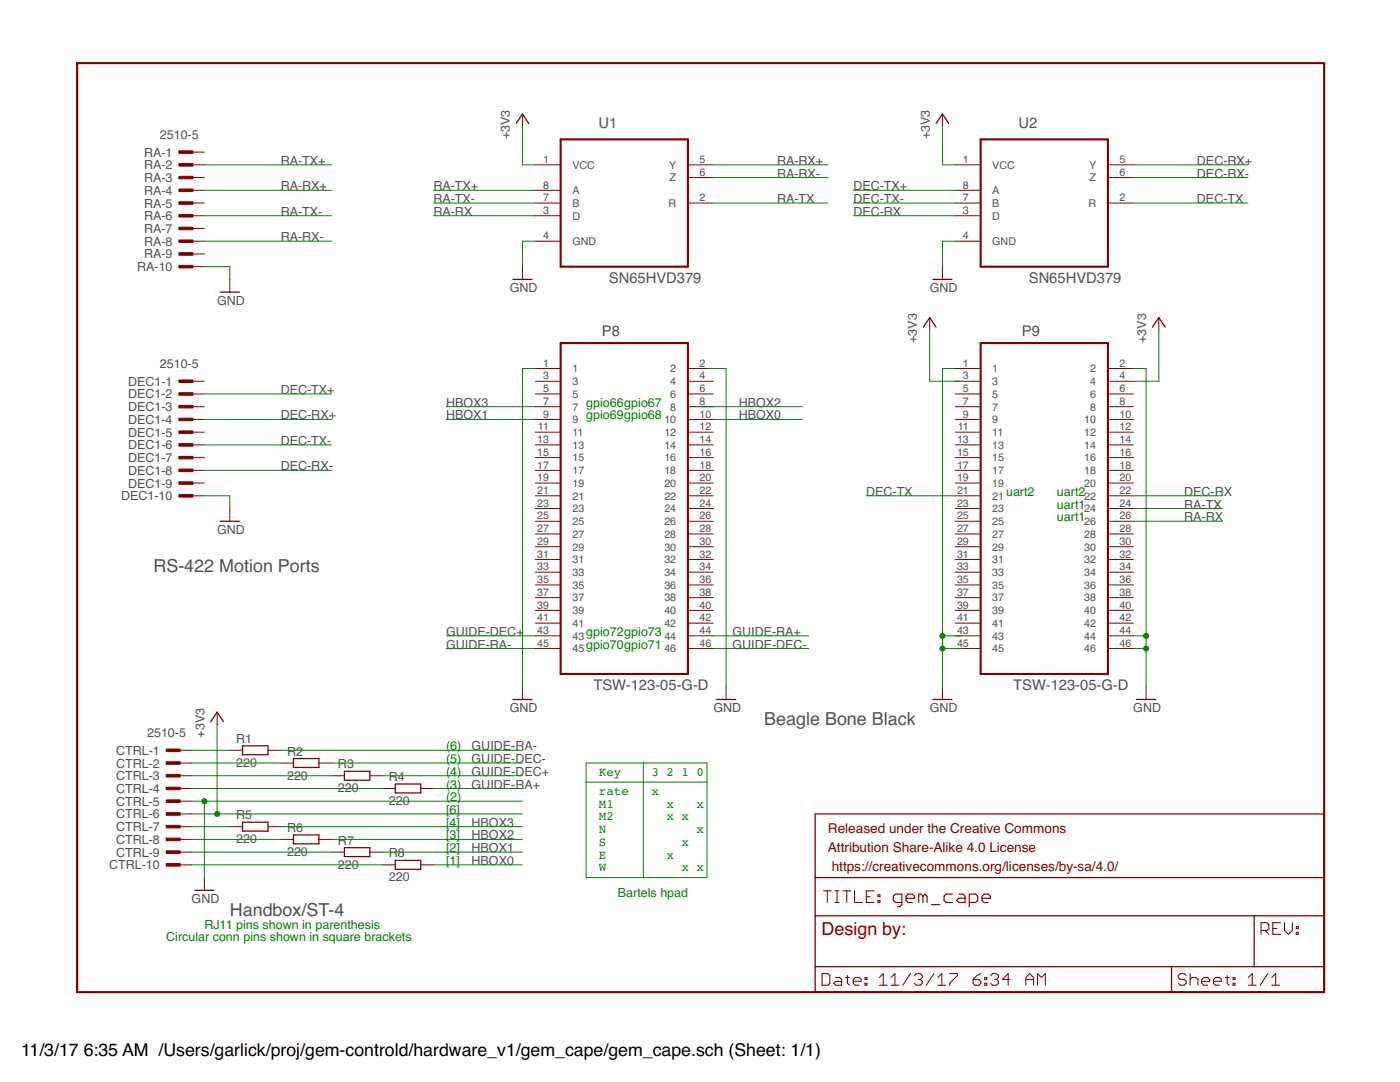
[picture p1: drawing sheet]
<svg xmlns="http://www.w3.org/2000/svg" width="279mm" height="216mm" viewBox="0 0 279 216" stroke-linecap="round" stroke-linejoin="round" font-family="sans-serif">
<g fill="#800000" stroke="#800000" stroke-width=".2">
<path d="M35.7 30.1h2.8v.5h-2.8z"/>
<path d="M35.7 32.6h2.8v.5h-2.8z"/>
<path d="M35.7 35.2h2.8v.5h-2.8z"/>
<path d="M35.7 37.7h2.8v.5h-2.8z"/>
<path d="M35.7 40.3h2.8v.5h-2.8z"/>
<path d="M35.7 42.8h2.8v.5h-2.8z"/>
<path d="M35.7 45.3h2.8v.5h-2.8z"/>
<path d="M35.7 47.9h2.8v.5h-2.8z"/>
<path d="M35.7 50.4h2.8v.5h-2.8z"/>
<path d="M35.7 53h2.8v.5h-2.8z"/>
<path d="M35.7 75.8h2.8v.5h-2.8z"/>
<path d="M35.7 78.4h2.8v.5h-2.8z"/>
<path d="M35.7 80.9h2.8v.5h-2.8z"/>
<path d="M35.7 83.4h2.8v.5h-2.8z"/>
<path d="M35.7 86h2.8v.5h-2.8z"/>
<path d="M35.7 88.5h2.8v.5h-2.8z"/>
<path d="M35.7 91.1h2.8v.5h-2.8z"/>
<path d="M35.7 93.6h2.8v.5h-2.8z"/>
<path d="M35.7 96.1h2.8v.5h-2.8z"/>
<path d="M35.7 98.7h2.8v.5h-2.8z"/>
<path d="M33.2 149.5h2.8v.5h-2.8z"/>
<path d="M33.2 152h2.8v.5h-2.8z"/>
<path d="M33.2 154.5h2.8v.5h-2.8z"/>
<path d="M33.2 157.1h2.8v.5h-2.8z"/>
<path d="M33.2 159.6h2.8v.5h-2.8z"/>
<path d="M33.2 162.2h2.8v.5h-2.8z"/>
<path d="M33.2 164.7h2.8v.5h-2.8z"/>
<path d="M33.2 167.2h2.8v.5h-2.8z"/>
<path d="M33.2 169.8h2.8v.5h-2.8z"/>
<path d="M33.2 172.3h2.8v.5h-2.8z"/>
</g>
<g fill="none" stroke="#800000" stroke-width=".2">
<path d="M38.2 30.4h2.6M38.2 32.9h2.6M38.2 35.4h2.6M38.2 38h2.6M104.3 22.8v2.5M106.8 32.9h5.1M106.8 38h5.1M137.3 32.9h5.1M137.3 35.4h5.1M188.1 22.8v2.5M190.6 32.9h5.1M190.6 38h5.1"/>
<path d="M221.1 32.9h5.1M221.1 35.4h5.1M38.2 40.5h2.6M38.2 43.1h2.6M38.2 45.6h2.6M38.2 48.1h2.6M38.2 50.7h2.6M38.2 53.2h2.6M45.9 55.8v2.5M104.3 53.2v2.6M106.8 40.5h5.1M106.8 43.1h5.1"/>
<path d="M106.8 48.1h5.1M137.3 40.5h5.1M188.1 53.2v2.6M190.6 40.5h5.1M190.6 43.1h5.1M190.6 48.1h5.1M221.1 40.5h5.1M38.2 76.1h2.6M38.2 78.6h2.6M106.8 76.1h5.1M106.8 78.6h5.1M106.8 73.5h5.1"/>
<path d="M137.3 76.1h5.1M137.3 78.6h5.1M137.3 73.5h5.1M185.5 63.4v2.5M190.6 76.1h5.1M190.6 78.6h5.1M190.6 73.5h5.1M221.1 76.1h5.1M221.1 78.6h5.1M221.1 73.5h5.1M231.3 63.4v2.5M38.2 81.2h2.6"/>
<path d="M38.2 83.7h2.6M38.2 86.2h2.6M38.2 88.8h2.6M38.2 91.3h2.6M38.2 93.9h2.6M38.2 96.4h2.6M38.2 98.9h2.6M106.8 81.2h5.1M106.8 83.7h5.1M106.8 86.2h5.1M106.8 88.8h5.1M106.8 91.3h5.1"/>
<path d="M106.8 93.9h5.1M106.8 96.4h5.1M106.8 98.9h5.1M137.3 81.2h5.1M137.3 83.7h5.1M137.3 86.2h5.1M137.3 88.8h5.1M137.3 91.3h5.1M137.3 93.9h5.1M137.3 96.4h5.1M137.3 98.9h5.1M190.6 81.2h5.1"/>
<path d="M190.6 83.7h5.1M190.6 86.2h5.1M190.6 88.8h5.1M190.6 91.3h5.1M190.6 93.9h5.1M190.6 96.4h5.1M190.6 98.9h5.1M221.1 81.2h5.1M221.1 83.7h5.1M221.1 86.2h5.1M221.1 88.8h5.1M221.1 91.3h5.1"/>
<path d="M221.1 93.9h5.1M221.1 96.4h5.1M221.1 98.9h5.1M45.9 101.5v2.5M106.8 101.5h5.1M106.8 104h5.1M106.8 106.6h5.1M106.8 109.1h5.1M106.8 111.6h5.1M106.8 114.2h5.1M106.8 116.7h5.1M106.8 119.3h5.1"/>
<path d="M137.3 101.5h5.1M137.3 104h5.1M137.3 106.6h5.1M137.3 109.1h5.1M137.3 111.6h5.1M137.3 114.2h5.1M137.3 116.7h5.1M137.3 119.3h5.1M190.6 101.5h5.1M190.6 104h5.1M190.6 106.6h5.1M190.6 109.1h5.1"/>
<path d="M190.6 111.6h5.1M190.6 114.2h5.1M190.6 116.7h5.1M190.6 119.3h5.1M221.1 101.5h5.1M221.1 104h5.1M221.1 106.6h5.1M221.1 109.1h5.1M221.1 111.6h5.1M221.1 114.2h5.1M221.1 116.7h5.1M221.1 119.3h5.1"/>
<path d="M104.3 137v2.6M106.8 121.8h5.1M106.8 124.3h5.1M106.8 126.9h5.1M106.8 129.4h5.1M137.3 121.8h5.1M137.3 124.3h5.1M137.3 126.9h5.1M137.3 129.4h5.1M144.9 137v2.6M188.1 137v2.6M190.6 121.8h5.1"/>
<path d="M190.6 124.3h5.1M190.6 126.9h5.1M190.6 129.4h5.1M221.1 121.8h5.1M221.1 124.3h5.1M221.1 126.9h5.1M221.1 129.4h5.1M228.7 137v2.6M35.7 149.7h2.5M35.7 152.3h2.5M35.7 154.8h2.5M35.7 157.3h2.5"/>
<path d="M35.7 159.9h2.5M43.3 142.1v2.5M45.9 149.7h2.5M53.5 149.7h2.5M56 152.3h2.6M63.6 152.3h2.6M66.2 154.8h2.5M73.8 154.8h2.5M76.3 157.3h2.6M84 157.3h2.5M35.7 162.4h2.5M35.7 165h2.5"/>
<path d="M35.7 167.5h2.5M35.7 170h2.5M35.7 172.6h2.5M40.8 175.1v2.6M45.9 165h2.5M53.5 165h2.5M56 167.5h2.6M63.6 167.5h2.6M66.2 170h2.5M73.8 170h2.5M76.3 172.6h2.6M84 172.6h2.5"/>
</g>
<path d="M15.4 12.6h248.9v185.4h-248.9zM111.9 27.8h25.4v25.4h-25.4zM195.7 27.8h25.4v25.4h-25.4zM111.9 68.5h25.4v66h-25.4zM195.7 68.5h25.4v66h-25.4z" fill="none" stroke="#800000" stroke-width=".42"/>
<g fill="none" stroke="#800000" stroke-width=".25">
<path d="M103 24.6l1.3-1.8 1.2 1.8M186.8 24.6l1.3-1.8 1.3 1.8M44 58.3h3.8M102.4 55.8h3.8M186.2 55.8h3.8M184.3 65.3l1.2-1.9 1.3 1.9M230 65.3l1.3-1.9 1.2 1.9M44 104h3.8M102.4 139.6h3.8M143 139.6h3.8M186.2 139.6h3.8M226.8 139.6h3.8"/>
<path d="M42.1 144l1.2-1.9 1.3 1.9M48.4 148.8h5.1v1.8h-5.1zM58.6 151.4h5v1.7h-5zM68.7 153.9h5.1v1.8h-5.1zM78.9 156.4h5.1v1.8h-5.1zM38.9 177.7h3.8M48.4 164.1h5.1v1.7h-5.1zM58.6 166.6h5v1.8h-5zM68.7 169.1h5.1v1.8h-5.1zM78.9 171.7h5.1v1.8h-5.1zM162.7 162.4h101.6v35.6h-101.6zM162.7 175.1h101.6"/>
<path d="M162.7 182.7h101.6M162.7 192.9h101.6M233.8 192.9v5.1M250.3 182.7v10.2"/>
</g>
<g fill="none" stroke="#800000" stroke-width=".21">
<path d="M164.3 177.8h1.6M165.1 177.8v2.3M166.6 177.8h.8M167 177.8v2.3M168.2 177.8h1.6M169 177.8v2.3M170.5 177.8v2.3h1.6M172.9 178.9h.8M174.5 177.8h-1.6v2.3h1.6M175.2 179.7h.4v.4h-.4zM175.2 178.5h.4v.4h-.4zM164.1 194.3h1.1l.4 .3v1.6l-.4 .4h-1.1z"/>
<path d="M166.6 180.1h.8M166.8 195.1h.8l.4 .3v1.2h-1.2l-.4-.4 .4-.4h1.2M168.7 195.1h.8M169.1 194.6v1.6l.4 .4M170.3 195.8h1.6v-.4l-.4-.3h-.8l-.4 .3v.8l.4 .4h.8M172.6 196.2h.4v.4h-.4zM172.6 195.1h.4v.3h-.4zM175.5 196.6h1.5M175.5 195.1l.8-.8v2.3M177.8 196.6h1.6M177.8 195.1l.8-.8v2.3M181.7 194.3l-1.5 2.3"/>
<path d="M182.5 194.6l.4-.3h.8l.4 .3v.5l-.4 .3M183.3 195.4h.4M183.7 195.4l.4 .4v.4l-.4 .4h-.8l-.4-.4M186.4 194.3l-1.6 2.3M187.2 196.6h1.5M187.2 195.1l.8-.8v2.3M189.5 194.3h1.6v.3l-1.6 1.6v.4M194.2 195.4h1.2l.3 .4v.4l-.3 .4h-.8l-.4-.4zM195.7 194.3l-.7 .3-.8 .8M196.5 196.2h.4v.4h-.4zM196.5 195.1h.4v.3h-.4zM197.7 194.6l.4-.3h.8l.4 .3v.5l-.4 .3"/>
<path d="M198.5 195.4h.4M198.9 195.4l.4 .4v.4l-.4 .4h-.8l-.4-.4M201.6 195.4h-1.6l1.2-1.1v2.3M204.7 195.4h1.6M204.7 196.6v-1.5l.8-.8 .8 .8v1.5M207.1 196.6v-2.3l.7 .8 .8-.8v2.3M236.7 194.6l-.4-.3h-.7l-.4 .3v.5l.4 .3h.7l.4 .4v.4l-.4 .4h-.7l-.4-.4M237.5 195.4l.4-.3h.8l.4 .3v1.2M237.5 194.3v2.3M239.8 195.8h1.6v-.4l-.4-.3h-.8l-.4 .3v.8l.4 .4h.8M242.2 195.8h1.5v-.4l-.3-.3h-.8l-.4 .3v.8l.4 .4h.8M244.5 195.1h.8"/>
<path d="M244.9 194.6v1.6l.4 .4M246.1 196.2h.4v.4h-.4zM246.1 195.1h.4v.3h-.4zM249.1 196.6h1.6M249.1 195.1l.8-.8v2.3M251.7 185.7h1.2l.3-.4v-.8l-.3-.4h-1.2v2.3M252.5 185.7l.7 .7M253 194.3l-1.5 2.3M253.8 196.6h1.6M253.8 195.1l.8-.8v2.3M254 185.3h.8M255.6 184.1h-1.6v2.3h1.6"/>
<path d="M256.3 184.1v1.6l.8 .7 .8-.7v-1.6M258.7 186.1h.4v.3h-.4zM258.7 184.9h.4v.4h-.4z"/>
</g>
<path d="M180.8 179.2h1.7v-.4l-.4-.4h-.9l-.4 .4v.9l.4 .4h.9M184.2 178.8l-.4-.4h-.5v1.7M184.2 178.8v1.3M184.2 178.8l.4-.4 .4 .4v1.3M190.1 178.4h-1.3l-.4 .4v.9l.4 .4h1.3M191.3 178.4h.9l.4 .4v1.3h-1.3l-.4-.4 .4-.5h1.3M196 179.2h1.7v-.4l-.5-.4h-.8l-.4 .4v.9l.4 .4h.8M180 180.1h-1.3l-.4-.4v-.9l.4-.4h1.3v2.1l-.4 .4h-.5M185.9 180.5h1.7M193.4 180.1h1.3l.4-.4v-.9l-.4-.4h-1.3v2.5" fill="none" stroke="#800000" stroke-width=".23"/>
<g fill="none" stroke="#008000" stroke-width=".2">
<path d="M40.8 32.9h25.4M40.8 38h25.4M86.5 38h20.3M104.3 25.3v7.6h2.5M142.4 32.9h22.8M142.4 35.4h22.8M170.3 38h20.3M188.1 25.3v7.6h2.5M226.2 32.9h22.8M226.2 35.4h22.8M40.8 53.2h5.1v2.6M40.8 48.1h25.4"/>
<path d="M40.8 43.1h25.4M86.5 43.1h20.3M86.5 40.5h20.3M106.8 48.1h-2.5v5.1M142.4 40.5h22.8M170.3 43.1h20.3M170.3 40.5h20.3M190.6 48.1h-2.5v5.1M226.2 40.5h22.8M40.8 78.6h25.4M106.8 73.5h-2.5v63.5M141.1 73.5h3.8v63.5"/>
<path d="M185.5 65.9v10.2h6.4M190.6 73.5h-2.5v63.5M226.2 73.5h2.5v63.5M231.3 65.9v10.2h-5.1M40.8 98.9h5.1v2.6M40.8 83.7h25.4M40.8 88.8h25.4M40.8 93.9h25.4M89 81.2h17.8M89 83.7h17.8M139.8 81.2h20.3M142.4 83.7h17.7"/>
<path d="M172.8 98.9h17.8M226.2 98.9h17.8M226.2 101.5h17.8M226.2 104h17.8M89 129.4h17.8M89 126.9h17.8M142.4 129.4h19M142.4 126.9h19M188.1 129.4h3.8M188.1 126.9h3.8M226.2 129.4h2.5M226.2 126.9h2.5"/>
<path d="M38.2 159.9h66.1M38.2 149.7h7.7M38.2 152.3h17.8M38.2 154.8h28M38.2 157.3h38.1M40.8 159.9v15.2M43.3 144.6v17.8M56 149.7h48.3M66.2 152.3h38.1M76.3 154.8h28M86.5 157.3h17.8M117 152.3h24.1v22.8h-24.1z"/>
<path d="M117 156.1h24.1M128.4 152.3v22.8M38.2 165h7.7M38.2 167.5h17.8M38.2 170h28M38.2 172.6h38.1M38.2 162.4h66.1M56 165h48.3M66.2 167.5h38.1M76.3 170h28M86.5 172.6h17.8"/>
</g>
<g fill="#008000" stroke="#008000" stroke-width=".2">
<circle cx="40.8" cy="159.9" r=".51"/>
<circle cx="188.1" cy="129.4" r=".51"/>
<circle cx="188.1" cy="126.9" r=".51"/>
<circle cx="228.7" cy="129.4" r=".51"/>
<circle cx="228.7" cy="126.9" r=".51"/>
<circle cx="43.3" cy="162.4" r=".51"/>
</g>
<g font-size="3.6" fill="#505050">
<text x="30.6" y="114.2">RS-422 Motion Ports</text>
<text x="152.5" y="144.6">Beagle Bone Black</text>
<text x="45.9" y="182.7">Handbox/ST-4</text>
</g>
<text font-size="3.6" fill="#800000" x="164" y="186.5">Design by:</text>
<g font-size="3.5">
<text x="4.2" y="210.7">11/3/17</text>
<text x="16.7" y="210.7">6:35 AM /Users/garlick/proj/gem-controld/hardware_v1/gem_cape/gem_cape.sch (Sheet: 1/1)</text>
</g>
<g font-size="2.9" fill="#505050">
<text x="119.4" y="25.6">U1</text>
<text x="203.2" y="25.6">U2</text>
<text x="121.5" y="56.4">SN65HVD379</text>
<text x="205.3" y="56.4">SN65HVD379</text>
<text x="120.1" y="67.1">P8</text>
<text x="203.9" y="67.1">P9</text>
<text x="118.4" y="137.7">TSW-123-05-G-D</text>
<text x="202.2" y="137.7">TSW-123-05-G-D</text>
</g>
<g font-size="2.7" fill="#800000">
<text x="165.2" y="166.2">Released under the Creative Commons</text>
<text x="165.2" y="170">Attribution Share-Alike 4.0 License</text>
<text x="166" y="173.8">https://creativecommons.org/licenses/by-sa/4.0/</text>
</g>
<g font-size="2.5" fill="#505050">
<text x="31.9" y="27.7">2510-5</text>
<text x="101.7" y="27.8" transform="rotate(-90 101.7 27.8)">+3V3</text>
<text x="185.5" y="27.8" transform="rotate(-90 185.5 27.8)">+3V3</text>
<text x="28.7" y="31.3">RA-1</text>
<text x="28.7" y="33.8">RA-2</text>
<text x="56" y="32.9">RA-TX+</text>
<text x="155.1" y="32.9">RA-RX+</text>
<text x="155.1" y="35.4">RA-RX-</text>
<text x="238.9" y="32.9">DEC-RX+</text>
<text x="238.9" y="35.4">DEC-RX-</text>
<text x="28.7" y="36.3">RA-3</text>
<text x="28.7" y="38.9">RA-4</text>
<text x="28.7" y="41.4">RA-5</text>
<text x="56" y="38">RA-RX+</text>
<text x="86.5" y="38">RA-TX+</text>
<text x="86.5" y="40.5">RA-TX-</text>
<text x="155.1" y="40.5">RA-TX</text>
<text x="170.3" y="38">DEC-TX+</text>
<text x="170.3" y="40.5">DEC-TX-</text>
<text x="238.9" y="40.5">DEC-TX</text>
<text x="28.7" y="43.9">RA-6</text>
<text x="28.7" y="46.5">RA-7</text>
<text x="56" y="43.1">RA-TX-</text>
<text x="86.5" y="43.1">RA-RX</text>
<text x="170.3" y="43.1">DEC-RX</text>
<text x="28.7" y="49">RA-8</text>
<text x="28.7" y="51.6">RA-9</text>
<text x="56" y="48.1">RA-RX-</text>
<text x="27.4" y="54.1">RA-10</text>
<text x="101.7" y="58.3">GND</text>
<text x="185.5" y="58.3">GND</text>
<text x="43.3" y="60.8">GND</text>
<text x="183" y="68.5" transform="rotate(-90 183 68.5)">+3V3</text>
<text x="228.7" y="68.5" transform="rotate(-90 228.7 68.5)">+3V3</text>
<text x="25.5" y="77">DEC1-1</text>
<text x="31.9" y="73.4">2510-5</text>
<text x="25.5" y="79.5">DEC1-2</text>
<text x="25.5" y="82">DEC1-3</text>
<text x="56" y="78.6">DEC-TX+</text>
<text x="56" y="83.7">DEC-RX+</text>
<text x="89" y="81.2">HBOX3</text>
<text x="89" y="83.7">HBOX1</text>
<text x="147.5" y="81.2">HBOX2</text>
<text x="147.5" y="83.7">HBOX0</text>
<text x="25.5" y="84.6">DEC1-4</text>
<text x="25.5" y="87.1">DEC1-5</text>
<text x="25.5" y="89.7">DEC1-6</text>
<text x="56" y="88.8">DEC-TX-</text>
<text x="25.5" y="92.2">DEC1-7</text>
<text x="25.5" y="94.7">DEC1-8</text>
<text x="56" y="93.9">DEC-RX-</text>
<text x="24.2" y="99.8">DEC1-10</text>
<text x="25.5" y="97.3">DEC1-9</text>
<text x="172.8" y="98.9">DEC-TX</text>
<text x="236.3" y="101.5">RA-TX</text>
<text x="236.3" y="98.9">DEC-RX</text>
<text x="43.3" y="106.5">GND</text>
<text x="236.3" y="104">RA-RX</text>
<text x="89" y="129.4">GUIDE-RA-</text>
<text x="89" y="126.9">GUIDE-DEC+</text>
<text x="146.2" y="129.4">GUIDE-DEC-</text>
<text x="146.2" y="126.9">GUIDE-RA+</text>
<text x="101.7" y="142.1">GND</text>
<text x="142.4" y="142.1">GND</text>
<text x="185.5" y="142.1">GND</text>
<text x="226.2" y="142.1">GND</text>
<text x="29.4" y="147.1">2510-5</text>
<text x="40.8" y="147.2" transform="rotate(-90 40.8 147.2)">+3V3</text>
<text x="47.1" y="148.2">R1</text>
<text x="94.1" y="149.7">GUIDE-RA-</text>
<text x="23.2" y="150.6">CTRL-1</text>
<text x="23.2" y="153.1">CTRL-2</text>
<text x="23.2" y="155.7">CTRL-3</text>
<text x="47.1" y="153">220</text>
<text x="57.3" y="155.6">220</text>
<text x="57.3" y="150.8">R2</text>
<text x="67.5" y="153.3">R3</text>
<text x="77.6" y="155.8">R4</text>
<text x="94.1" y="152.3">GUIDE-DEC-</text>
<text x="94.1" y="154.8">GUIDE-DEC+</text>
<text x="23.2" y="158.2">CTRL-4</text>
<text x="23.2" y="160.8">CTRL-5</text>
<text x="67.5" y="158.1">220</text>
<text x="77.6" y="160.6">220</text>
<text x="94.1" y="157.3">GUIDE-RA+</text>
<text x="23.2" y="163.3">CTRL-6</text>
<text x="23.2" y="165.8">CTRL-7</text>
<text x="47.1" y="163.5">R5</text>
<text x="57.3" y="166">R6</text>
<text x="94.1" y="165">HBOX3</text>
<text x="94.1" y="167.5">HBOX2</text>
<text x="21.8" y="173.5">CTRL-10</text>
<text x="23.2" y="168.4">CTRL-8</text>
<text x="23.2" y="170.9">CTRL-9</text>
<text x="47.1" y="168.3">220</text>
<text x="57.3" y="170.8">220</text>
<text x="67.5" y="173.3">220</text>
<text x="67.5" y="168.5">R7</text>
<text x="77.6" y="171.1">R8</text>
<text x="94.1" y="170">HBOX1</text>
<text x="94.1" y="172.6">HBOX0</text>
<text x="77.6" y="175.9">220</text>
<text x="38.2" y="180.2">GND</text>
</g>
<g font-size="2.5" fill="#008000">
<text x="117" y="83.7">gpio69gpio68</text>
<text x="117" y="81.2">gpio66gpio67</text>
<text x="200.8" y="98.9">uart2</text>
<text x="210.9" y="98.9">uart2</text>
<text x="210.9" y="101.5">uart1</text>
<text x="210.9" y="104">uart1</text>
<text x="117" y="126.9">gpio72gpio73</text>
<text x="117" y="129.4">gpio70gpio71</text>
<text x="89" y="149.7">(6)</text>
<text x="89" y="152.3">(5)</text>
<text x="89" y="154.8">(4)</text>
<text x="119.5" y="154.8">Key</text>
<text x="130" y="154.8">3</text>
<text x="133" y="154.8">2</text>
<text x="136" y="154.8">1</text>
<text x="139" y="154.8">0</text>
<text x="89" y="157.3">(3)</text>
<text x="89" y="159.9">(2)</text>
<text x="119.5" y="158.6">rate</text>
<text x="119.5" y="161.1">M1</text>
<text x="130" y="158.6">x</text>
<text x="133" y="161.1">x</text>
<text x="139" y="161.1">x</text>
<text x="89" y="162.4">[6]</text>
<text x="89" y="165">[4]</text>
<text x="89" y="167.5">[3]</text>
<text x="119.5" y="163.7">M2</text>
<text x="119.5" y="166.2">N</text>
<text x="133" y="163.7">x x</text>
<text x="139" y="166.2">x</text>
<text x="89" y="170">[2]</text>
<text x="89" y="172.6">[1]</text>
<text x="119.5" y="168.8">S</text>
<text x="119.5" y="171.3">E</text>
<text x="119.5" y="173.8">W</text>
<text x="133" y="171.3">x</text>
<text x="136" y="168.8">x</text>
<text x="136" y="173.8">x x</text>
<text x="123.3" y="178.9">Bartels hpad</text>
<text x="40.8" y="185.3">RJ11 pins shown in parenthesis</text>
<text x="33.2" y="187.8">Circular conn pins shown in square brackets</text>
</g>
<g font-size="2.1" fill="#505050">
<text x="108.4" y="32.5">1</text>
<text x="114.2" y="33.7">VCC</text>
<text x="133.5" y="33.7">Y</text>
<text x="139.6" y="32.5">5</text>
<text x="139.6" y="35.1">6</text>
<text x="192.2" y="32.5">1</text>
<text x="198" y="33.7">VCC</text>
<text x="217.3" y="33.7">Y</text>
<text x="223.4" y="32.5">5</text>
<text x="223.4" y="35.1">6</text>
<text x="108.4" y="37.6">8</text>
<text x="108.4" y="40.2">7</text>
<text x="114.2" y="38.7">A</text>
<text x="114.2" y="41.3">B</text>
<text x="133.4" y="41.3">R</text>
<text x="133.6" y="36.2">Z</text>
<text x="139.6" y="40.2">2</text>
<text x="192.2" y="37.6">8</text>
<text x="192.2" y="40.2">7</text>
<text x="198" y="38.7">A</text>
<text x="198" y="41.3">B</text>
<text x="217.2" y="41.3">R</text>
<text x="217.5" y="36.2">Z</text>
<text x="223.4" y="40.2">2</text>
<text x="108.4" y="42.7">3</text>
<text x="108.4" y="47.8">4</text>
<text x="114.2" y="43.8">D</text>
<text x="192.2" y="42.7">3</text>
<text x="192.2" y="47.8">4</text>
<text x="198" y="43.8">D</text>
<text x="114.2" y="48.9">GND</text>
<text x="198" y="48.9">GND</text>
<text x="108.4" y="73.2">1</text>
<text x="108.4" y="75.7">3</text>
<text x="114.2" y="74.3">1</text>
<text x="114.2" y="76.8">3</text>
<text x="133.8" y="74.3">2</text>
<text x="133.8" y="76.8">4</text>
<text x="139.6" y="73.2">2</text>
<text x="139.6" y="75.7">4</text>
<text x="192.2" y="73.2">1</text>
<text x="192.2" y="75.7">3</text>
<text x="198" y="74.3">1</text>
<text x="198" y="76.8">3</text>
<text x="217.6" y="74.3">2</text>
<text x="217.6" y="76.8">4</text>
<text x="223.4" y="73.2">2</text>
<text x="223.4" y="75.7">4</text>
<text x="108.4" y="78.3">5</text>
<text x="108.4" y="80.8">7</text>
<text x="108.4" y="83.3">9</text>
<text x="114.2" y="79.4">5</text>
<text x="114.2" y="81.9">7</text>
<text x="133.8" y="79.4">6</text>
<text x="133.8" y="81.9">8</text>
<text x="139.6" y="78.3">6</text>
<text x="139.6" y="80.8">8</text>
<text x="139.6" y="83.3">10</text>
<text x="192.2" y="78.3">5</text>
<text x="192.2" y="80.8">7</text>
<text x="192.2" y="83.3">9</text>
<text x="198" y="79.4">5</text>
<text x="198" y="81.9">7</text>
<text x="217.6" y="79.4">6</text>
<text x="217.6" y="81.9">8</text>
<text x="223.4" y="78.3">6</text>
<text x="223.4" y="80.8">8</text>
<text x="223.4" y="83.3">10</text>
<text x="107.2" y="88.4">13</text>
<text x="107.3" y="85.9">11</text>
<text x="114.2" y="84.5">9</text>
<text x="114.2" y="87">11</text>
<text x="114.2" y="89.5">13</text>
<text x="132.6" y="84.5">10</text>
<text x="132.6" y="87">12</text>
<text x="132.6" y="89.5">14</text>
<text x="139.6" y="85.9">12</text>
<text x="139.6" y="88.4">14</text>
<text x="191" y="88.4">13</text>
<text x="191.1" y="85.9">11</text>
<text x="198" y="84.5">9</text>
<text x="198" y="87">11</text>
<text x="198" y="89.5">13</text>
<text x="216.4" y="84.5">10</text>
<text x="216.4" y="87">12</text>
<text x="216.4" y="89.5">14</text>
<text x="223.4" y="85.9">12</text>
<text x="223.4" y="88.4">14</text>
<text x="107.2" y="91">15</text>
<text x="107.2" y="93.5">17</text>
<text x="114.2" y="92.1">15</text>
<text x="114.2" y="94.6">17</text>
<text x="132.6" y="92.1">16</text>
<text x="132.6" y="94.6">18</text>
<text x="139.6" y="91">16</text>
<text x="139.6" y="93.5">18</text>
<text x="191" y="91">15</text>
<text x="191" y="93.5">17</text>
<text x="198" y="92.1">15</text>
<text x="198" y="94.6">17</text>
<text x="216.4" y="92.1">16</text>
<text x="216.4" y="94.6">18</text>
<text x="223.4" y="91">16</text>
<text x="223.4" y="93.5">18</text>
<text x="107.2" y="96">19</text>
<text x="107.2" y="98.6">21</text>
<text x="107.2" y="101.1">23</text>
<text x="114.2" y="97.2">19</text>
<text x="114.2" y="99.7">21</text>
<text x="132.6" y="97.2">20</text>
<text x="132.6" y="99.7">22</text>
<text x="139.6" y="96">20</text>
<text x="139.6" y="98.6">22</text>
<text x="139.6" y="101.1">24</text>
<text x="191" y="96">19</text>
<text x="191" y="98.6">21</text>
<text x="191" y="101.1">23</text>
<text x="198" y="97.2">19</text>
<text x="198" y="99.7">21</text>
<text x="216.4" y="97.2">20</text>
<text x="216.4" y="99.7">22</text>
<text x="223.4" y="96">20</text>
<text x="223.4" y="98.6">22</text>
<text x="223.4" y="101.1">24</text>
<text x="107.2" y="103.7">25</text>
<text x="107.2" y="106.2">27</text>
<text x="114.2" y="102.2">23</text>
<text x="114.2" y="104.8">25</text>
<text x="114.2" y="107.3">27</text>
<text x="132.6" y="102.2">24</text>
<text x="132.6" y="104.8">26</text>
<text x="132.6" y="107.3">28</text>
<text x="139.6" y="103.7">26</text>
<text x="139.6" y="106.2">28</text>
<text x="191" y="103.7">25</text>
<text x="191" y="106.2">27</text>
<text x="198" y="102.2">23</text>
<text x="198" y="104.8">25</text>
<text x="198" y="107.3">27</text>
<text x="216.4" y="102.2">24</text>
<text x="216.4" y="104.8">26</text>
<text x="216.4" y="107.3">28</text>
<text x="223.4" y="103.7">26</text>
<text x="223.4" y="106.2">28</text>
<text x="107.2" y="108.7">29</text>
<text x="107.2" y="111.3">31</text>
<text x="107.2" y="113.8">33</text>
<text x="114.2" y="109.8">29</text>
<text x="114.2" y="112.4">31</text>
<text x="132.6" y="109.9">30</text>
<text x="132.6" y="112.4">32</text>
<text x="139.6" y="108.7">30</text>
<text x="139.6" y="111.3">32</text>
<text x="139.6" y="113.8">34</text>
<text x="191" y="108.7">29</text>
<text x="191" y="111.3">31</text>
<text x="191" y="113.8">33</text>
<text x="198" y="109.8">29</text>
<text x="198" y="112.4">31</text>
<text x="216.4" y="109.9">30</text>
<text x="216.4" y="112.4">32</text>
<text x="223.4" y="108.7">30</text>
<text x="223.4" y="111.3">32</text>
<text x="223.4" y="113.8">34</text>
<text x="107.2" y="116.4">35</text>
<text x="107.2" y="118.9">37</text>
<text x="114.2" y="114.9">33</text>
<text x="114.2" y="117.5">35</text>
<text x="132.6" y="114.9">34</text>
<text x="132.6" y="117.5">36</text>
<text x="139.6" y="116.4">36</text>
<text x="139.6" y="118.9">38</text>
<text x="191" y="116.4">35</text>
<text x="191" y="118.9">37</text>
<text x="198" y="114.9">33</text>
<text x="198" y="117.5">35</text>
<text x="216.4" y="114.9">34</text>
<text x="216.4" y="117.5">36</text>
<text x="223.4" y="116.4">36</text>
<text x="223.4" y="118.9">38</text>
<text x="107.2" y="121.4">39</text>
<text x="107.2" y="124">41</text>
<text x="114.2" y="120">37</text>
<text x="114.2" y="122.5">39</text>
<text x="114.2" y="125.1">41</text>
<text x="132.6" y="120">38</text>
<text x="132.6" y="122.5">40</text>
<text x="132.6" y="125.1">42</text>
<text x="139.6" y="121.4">40</text>
<text x="139.6" y="124">42</text>
<text x="191" y="121.4">39</text>
<text x="191" y="124">41</text>
<text x="198" y="120">37</text>
<text x="198" y="122.5">39</text>
<text x="198" y="125.1">41</text>
<text x="216.4" y="120">38</text>
<text x="216.4" y="122.5">40</text>
<text x="216.4" y="125.1">42</text>
<text x="223.4" y="121.4">40</text>
<text x="223.4" y="124">42</text>
<text x="107.2" y="126.5">43</text>
<text x="107.2" y="129">45</text>
<text x="114.2" y="127.6">43</text>
<text x="114.2" y="130.2">45</text>
<text x="132.6" y="127.6">44</text>
<text x="132.6" y="130.2">46</text>
<text x="139.6" y="126.5">44</text>
<text x="139.6" y="129">46</text>
<text x="191" y="126.5">43</text>
<text x="191" y="129">45</text>
<text x="198" y="127.6">43</text>
<text x="198" y="130.2">45</text>
<text x="216.4" y="127.6">44</text>
<text x="216.4" y="130.2">46</text>
<text x="223.4" y="126.5">44</text>
<text x="223.4" y="129">46</text>
</g>
</svg>
